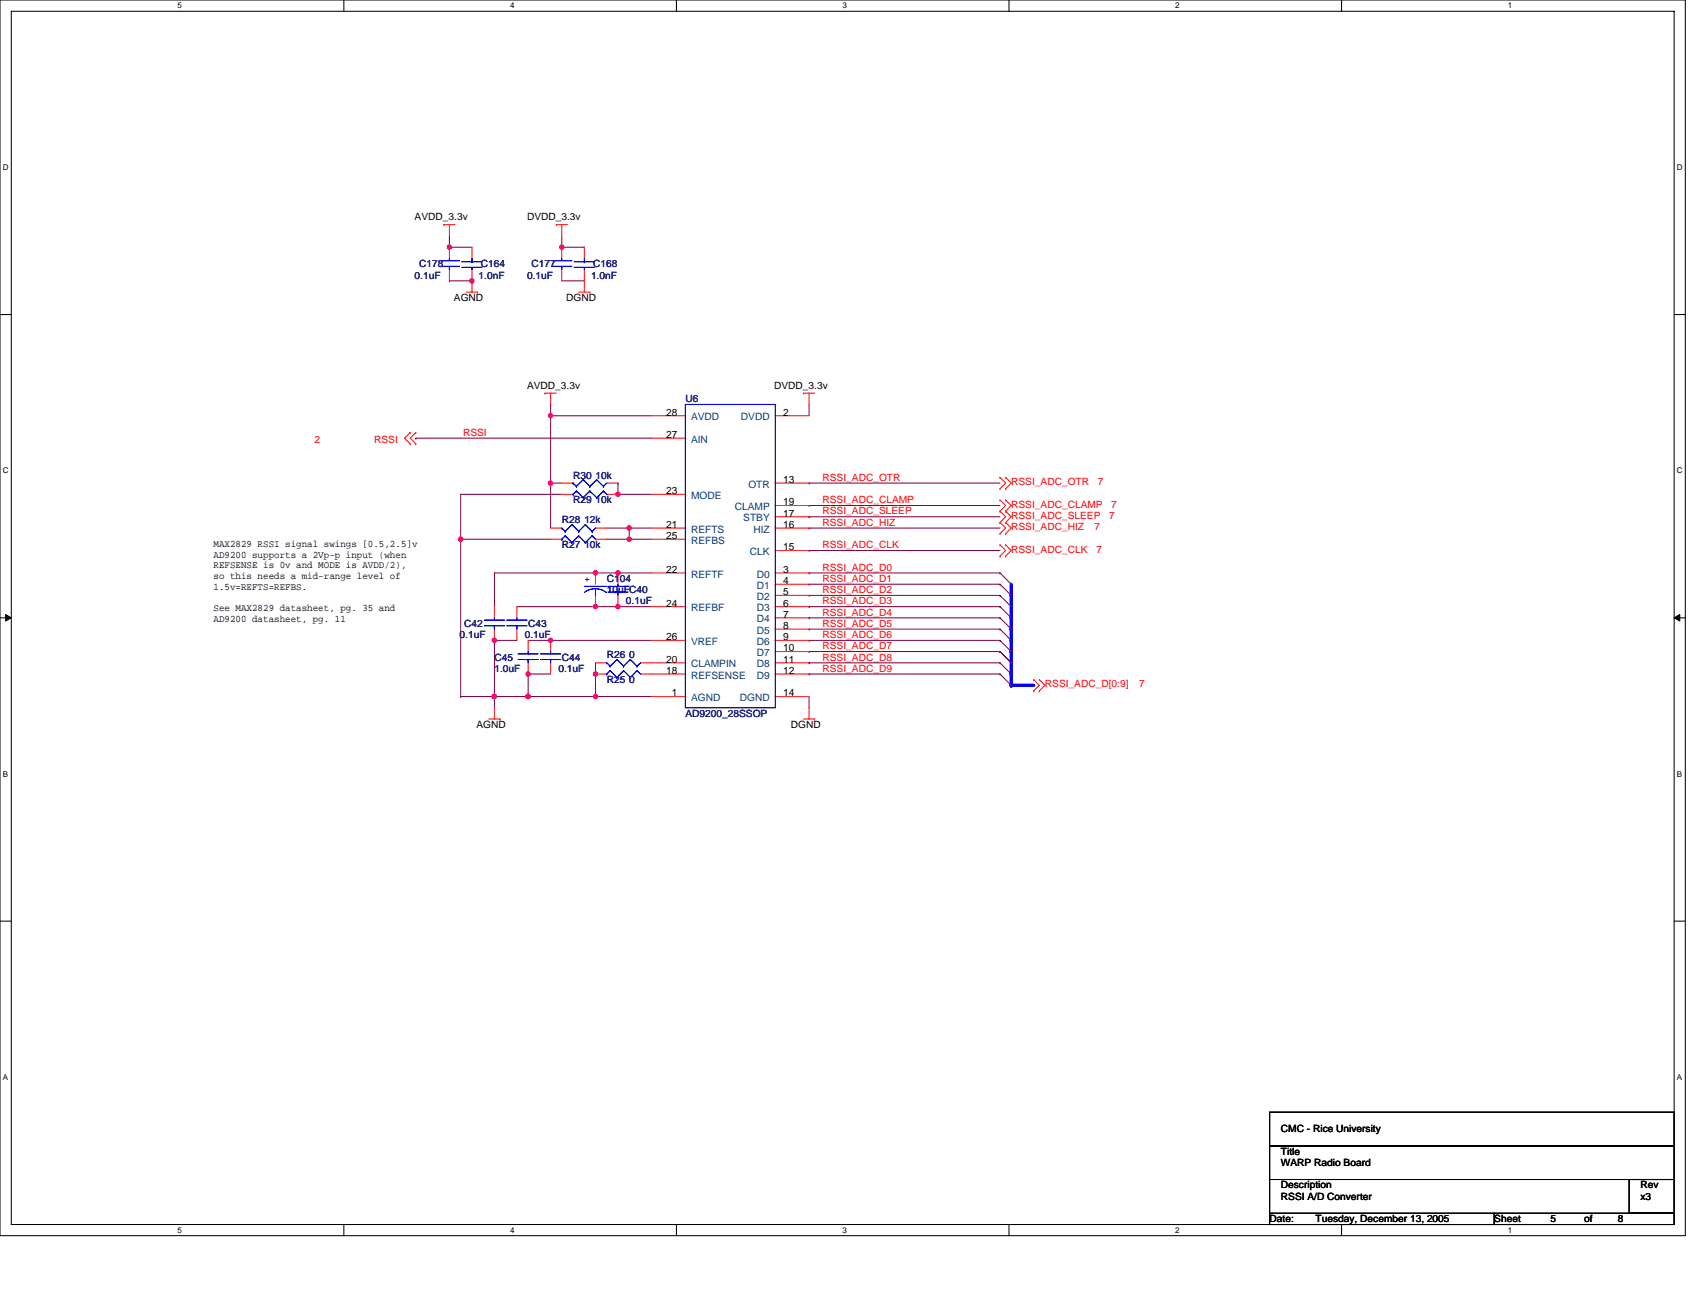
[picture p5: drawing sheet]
<svg xmlns="http://www.w3.org/2000/svg" width="279mm" height="216mm" viewBox="0 0 279 216" stroke-linecap="round" stroke-linejoin="round" font-family="sans-serif">
<path d="M0 0h278.1v204h-278.1zM1.9 1.9h274.4v200.2h-274.4z" fill="none" stroke="#000" stroke-width=".17"/>
<g fill="#fff">
<path d="M29.3 .2h.7v1.5h-.7z"/>
<path d="M29.3 202.3h.7v1.5h-.7z"/>
</g>
<path d="M56.7 0v1.9M56.7 202.1v1.9" fill="none" stroke="#000" stroke-width=".17"/>
<g fill="#fff">
<path d="M84.2 .2h.7v1.5h-.7z"/>
<path d="M84.2 202.3h.7v1.5h-.7z"/>
</g>
<path d="M111.6 0v1.9M111.6 202.1v1.9" fill="none" stroke="#000" stroke-width=".17"/>
<g fill="#fff">
<path d="M139.1 .2h.7v1.5h-.7z"/>
<path d="M139.1 202.3h.7v1.5h-.7z"/>
</g>
<path d="M166.5 0v1.9M166.5 202.1v1.9" fill="none" stroke="#000" stroke-width=".17"/>
<g fill="#fff">
<path d="M194 .2h.7v1.5h-.7z"/>
<path d="M194 202.3h.7v1.5h-.7z"/>
</g>
<path d="M221.4 0v1.9M221.4 202.1v1.9" fill="none" stroke="#000" stroke-width=".17"/>
<g fill="#fff">
<path d="M248.8 .2h.8v1.5h-.8z"/>
<path d="M248.8 202.3h.8v1.5h-.8z"/>
<path d="M.5 26.9h.9v1.4h-.9z"/>
<path d="M276.8 26.9h.9v1.4h-.9z"/>
<path d="M.5 76.9h.9v1.5h-.9z"/>
<path d="M276.8 76.9h.9v1.5h-.9z"/>
</g>
<path d="M0 51.9h1.9M276.3 51.9h1.9" fill="none" stroke="#000" stroke-width=".17"/>
<g fill="#fff">
<path d="M.5 127h.8v1.5h-.8z"/>
<path d="M276.8 127h.8v1.5h-.8z"/>
</g>
<path d="M0 102h1.9M276.3 102h1.9" fill="none" stroke="#000" stroke-width=".17"/>
<path d="M.9 101.4l1 .6-1 .5zM276.3 102l.9-.6v1.1z" fill="#000" stroke="#000" stroke-width=".17"/>
<g fill="#fff">
<path d="M.5 177.1h.8v1.4h-.8z"/>
<path d="M276.8 177.1h.8v1.4h-.8z"/>
</g>
<path d="M0 152h1.9M276.3 152h1.9M209.5 183.6h66.8v5.5h-66.8zM209.5 189.1h66.8v5.6h-66.8zM209.5 194.7v5.6M268.9 194.7h7.4v5.6h-7.4zM209.5 200.3h37.1v1.8h-37.1zM209.5 200.3h.1M246.6 200.3h29.7v1.8h-29.7z" fill="none" stroke="#000" stroke-width=".17"/>
<g fill="none" stroke="#800040" stroke-width=".17">
<path d="M74.2 38.9v1.9M92.7 38.9v1.9h3.7M74.2 40.8h.1M74.2 46.4h.1M74.2 40.8h3.7M74.2 46.4h3.7M92.7 46.4h3.7M96.4 40.8h.1M68.6 72.3h.1M68.6 72.3h38.9M90.9 66.8v1.8h16.6M90.9 66.8h.1"/>
<path d="M90.9 79.7h.1M90.9 68.6v11.1h1.8M90.9 79.7v7.5M102 79.7v1.9h5.5M102 79.7h.1M133.5 79.7h.1M133.5 66.8v1.8M133.5 79.7h31.5M76 89h.1M76 89v26M76 89h14.9M92.7 81.6h-16.7v7.4"/>
<path d="M98.3 94.6h.1M98.3 94.6h-16.7v5.5M98.3 94.6h9.2M100.1 87.2h3.7M100.1 89h3.7M102 94.6h.1M103.8 89h.1M103.8 87.2h.1M103.8 87.2v1.8M103.8 89h3.7M103.8 87.2h3.7M133.5 83.4h.1"/>
<path d="M133.5 85.3h.1M133.5 94.6h.1M133.5 90.9h.1M133.5 87.2h.1M133.5 96.4h.1M133.5 98.3h.1M133.5 94.6h31.5M133.5 87.2h31.5M133.5 83.4h31.5M133.5 85.3h31.5M133.5 90.9h31.5M133.5 96.4h31.5"/>
<path d="M133.5 98.3h31.5M165 94.6h.1M165 96.4h.1M165 98.3h.1M165 94.6l1.9 1.8M165 96.4l1.9 1.9M165 98.3l1.9 1.8M76 115h.1M76 115h22.3M81.6 105.7h3.7M81.6 115h.1M81.6 105.7h.1"/>
<path d="M81.6 105.7v11.1M85.3 100.1h13M87.2 115h.1M87.2 105.7h3.7M87.2 111.3h.1M87.2 111.3h3.7M87.2 111.3v3.7M90.9 105.7h.1M90.9 105.7h16.6M98.3 111.3h.1M98.3 109.4v1.9M98.3 100.1h.1"/>
<path d="M98.3 115h9.2M98.3 100.1h9.2M98.3 111.3v3.7M102 100.1h.1M133.5 115v1.8M133.5 100.1h.1M133.5 102h.1M133.5 103.8h.1M133.5 105.7h.1M133.5 107.5h.1M133.5 111.3h.1M133.5 109.4h.1"/>
<path d="M133.5 100.1h31.5M133.5 105.7h31.5M133.5 111.3h31.5M133.5 102h31.5M133.5 103.8h31.5M133.5 107.5h31.5M133.5 109.4h31.5M165 100.1h.1M165 102h.1M165 103.8h.1M165 105.7h.1M165 107.5h.1"/>
<path d="M165 109.4h.1M165 111.3h.1M165 100.1l1.9 1.9M165 102l1.9 1.8M165 103.8l1.9 1.9M165 105.7l1.9 1.8M165 107.5l1.9 1.9M165 109.4l1.9 1.9M165 111.3l1.9 1.8"/>
</g>
<g fill="#f0f" stroke="#f0f" stroke-width=".17">
<circle cx="102" cy="94.6" r=".37"/>
<circle cx="102" cy="100.1" r=".36"/>
<circle cx="98.3" cy="94.6" r=".37"/>
<circle cx="98.3" cy="115" r=".36"/>
<circle cx="87.1" cy="115" r=".36"/>
<circle cx="81.6" cy="115" r=".36"/>
<circle cx="98.3" cy="111.2" r=".36"/>
<circle cx="90.8" cy="105.7" r=".36"/>
<circle cx="87.1" cy="111.2" r=".36"/>
<circle cx="98.3" cy="100.1" r=".36"/>
<circle cx="103.8" cy="89" r=".37"/>
<circle cx="103.8" cy="87.1" r=".37"/>
<circle cx="90.8" cy="68.6" r=".36"/>
<circle cx="90.8" cy="79.7" r=".36"/>
<circle cx="76" cy="89" r=".37"/>
<circle cx="81.6" cy="105.7" r=".36"/>
<circle cx="102" cy="81.6" r=".36"/>
<circle cx="92.7" cy="40.8" r=".36"/>
<circle cx="74.2" cy="40.8" r=".36"/>
<circle cx="77.9" cy="46.4" r=".36"/>
</g>
<path d="M166.9 96.4v16.7M166.9 113.1h.1M166.9 113.1h3.7" fill="none" stroke="#00f" stroke-width=".55"/>
<g fill="none" stroke="#f00" stroke-width=".17">
<path d="M73.3 37.1h.1M73.3 37.1h1.8M74.2 37.1v1.8M91.8 37.1h.1M91.8 37.1h1.8M92.7 37.1v1.8M74.2 40.8v1.9M74.2 44.5v1.9M77 48.2h1.8M77.9 44.5v3.7M77.9 40.8v1.9M78.8 48.2h.1"/>
<path d="M92.7 40.8v1.9M92.7 44.5v1.9M95.5 48.2h1.8M96.4 44.5v3.7M96.4 40.8v1.9M97.3 48.2h.1M67.7 71.4h.1M67.7 73.3h.1M67.7 71.4l-.9 .9 .9 1M68.6 71.4h.1M68.6 73.3h.1M68.6 71.4l-.9 .9 .9 1"/>
<path d="M89.9 64.9h.1M89.9 64.9h1.9M90.9 64.9v1.9M92.7 79.7h1.9M100.1 79.7h1.9M107.5 68.6h5.6M107.5 72.3h5.6M128 79.7h5.5M128 68.6h5.5M132.6 64.9h.1M132.6 64.9h1.8M133.5 64.9v1.9"/>
<path d="M165 78.8h.1M165 78.8l1 .9-1 1M166 78.8h.1M166 78.8l.9 .9-.9 1M90.9 89h1.8M90.9 87.2h1.8M92.7 81.6h1.9M98.3 94.6v1.8M98.3 98.3v1.8M98.3 89h1.8M98.3 87.2h1.8M100.1 81.6h1.9"/>
<path d="M102 94.6v1.8M102 98.3v1.8M107.5 89h5.6M107.5 81.6h5.6M107.5 87.2h5.6M107.5 94.6h5.6M128 87.2h5.5M128 94.6h5.5M128 96.4h5.5M128 98.3h5.5M128 90.9h5.5M128 85.3h5.5"/>
<path d="M128 83.4h5.5M165 80.7h.1M165 84.4h.1M165 82.5h.1M165 86.2h.1M165 88.1h.1M165 91.8h.1M165 89.9h.1M165 82.5l1 .9-1 1M165 84.4l1 .9-1 .9M165 86.2l1 1-1 .9M165 89.9l1 1-1 .9"/>
<path d="M166 80.7h.1M166 84.4h.1M166 82.5h.1M166 86.2h.1M166 88.1h.1M166 91.8h.1M166 89.9h.1M166 82.5l.9 .9-.9 1M166 84.4l.9 .9-.9 .9M166 86.2l.9 1-.9 .9M166 89.9l.9 1-.9 .9M80.7 118.7h1.8"/>
<path d="M81.6 116.8v1.9M81.6 100.1v1.9M81.6 103.8v1.9M82.5 118.7h.1M85.3 100.1v1.9M85.3 103.8v1.9M87.2 105.7v1.8M87.2 109.4v1.9M90.9 105.7v1.8M90.9 109.4v1.9M98.3 109.4h1.8M98.3 111.3h1.8"/>
<path d="M105.7 109.4h7.4M105.7 111.3h7.4M107.5 115h5.6M107.5 100.1h5.6M107.5 105.7h5.6M128 109.4h5.5M128 111.3h5.5M128 115h5.5M128 100.1h5.5M128 102h5.5M128 103.8h5.5M128 105.7h5.5"/>
<path d="M128 107.5h5.5M132.6 118.7h1.8M133.5 116.8v1.9M134.4 118.7h.1M170.6 114h.1M170.6 112.2h.1M170.6 112.2l.9 .9-.9 .9M171.5 114h.1M171.5 112.2h.1M171.5 112.2l.9 .9-.9 .9"/>
</g>
<g fill="none" stroke="#00f" stroke-width=".17">
<path d="M72.5 44h3.3M72.5 43h3.3M74.2 42.7v.3M74.2 44h.1M74.2 44v.5M76.2 43.2h3.3M76.2 44.1h3.3M77.9 44.1v.4M77.9 43.2h.1M77.9 42.7v.5M91.1 44h3.3M91.1 43h3.3"/>
<path d="M92.7 42.7v.3M92.7 44h.1M92.7 44v.5M94.8 43.2h3.3M94.8 44.1h3.3M96.4 44.1v.4M96.4 43.2h.1M96.4 42.7v.5M94.6 79.7h.1M94.6 79.7l.5 .6M96.2 79.2h.1M96.2 79.2l1.1 1.1"/>
<path d="M96.2 79.2l-1.1 1.1M98.5 79.2h.1M98.5 79.2l1.1 1.1M98.5 79.2l-1.2 1.1M100.1 79.7l-.5 .6M113.1 66.8h14.9v50h-14.9zM92.7 89h.1M92.7 87.2h.1M92.7 87.2l.6 .5M93.3 88.5h.1M93.3 87.7h.1M93.3 88.5l1.1 1.1"/>
<path d="M93.3 88.5l-.6 .5M94.4 89.6h.1M94.4 86.6h.1M94.4 86.6l1.1 1.1M94.4 86.6l-1.1 1.1M94.6 81.6h.1M95.1 81h.1M95.1 80.3h.1M95.1 81l1.1 1.1M95.1 81l-.5 .6M95.5 88.5h.1M95.5 87.7h.1"/>
<path d="M95.5 88.5l1.1 1.1M95.5 88.5l-1.1 1.1M96.2 82.1h.1M96.4 96.8h3.7M96.5 97.8a2.98 2.98 0 0 1 3.6 0M96.6 89.6h.1M96.6 86.6h.1M96.6 86.6l1.1 1.1M96.6 86.6l-1.1 1.1M97.3 81h.1M97.3 80.3h.1M97.3 81l1.2 1.1"/>
<path d="M97.3 81l-1.1 1.1M97.7 88.5h.1M97.7 87.7h.1M97.7 88.5l.6 .5M97.7 88.5l-1.1 1.1M98.3 97.2v1.1M98.3 87.2l-.6 .5M98.5 82.1h.1M99.6 81h.1M99.6 80.3h.1M99.6 81l.5 .6M99.6 81l-1.1 1.1"/>
<path d="M100.3 97.7h3.4M100.3 96.8h3.4M102 96.4v.4M102 97.7h.1M102 97.7v.6M79.9 103.3h3.4M79.9 102.4h3.4M81.6 102v.4M81.6 103.3h.1M81.6 103.3v.5M83.6 103.3h3.4M83.6 102.4h3.4"/>
<path d="M85.3 102v.4M85.3 103.3h.1M85.3 103.3v.5M85.5 108.9h3.3M85.5 107.9h3.3M87.2 107.5v.4M87.2 108.9h.1M87.2 108.9v.5M89.2 108.9h3.3M89.2 107.9h3.3M90.9 107.5v.4M90.9 108.9h.1"/>
<path d="M90.9 108.9v.5M100.1 109.4h.1M100.1 111.3h.1M100.1 109.4l.6 .6M100.7 110h.1M100.7 110.7h.1M100.7 110.7l1.1 1.1M100.7 110.7l-.6 .6M101.8 108.9h.1M101.8 111.8h.1M101.8 108.9l1.1 1.1M101.8 108.9l-1.1 1.1"/>
<path d="M102.9 110h.1M102.9 110.7h.1M102.9 110.7l1.1 1.1M102.9 110.7l-1.1 1.1M104 108.9h.1M104 111.8h.1M104 108.9l1.1 1.1M104 108.9l-1.1 1.1M105.1 110h.1M105.1 110.7h.1M105.1 110.7l.6 .6M105.1 110.7l-1.1 1.1"/>
<path d="M105.7 109.4l-.6 .6"/>
</g>
<g font-size="1.7">
<text x="68.4" y="36.3">AVDD_3.3v</text>
<text x="87" y="36.3">DVDD_3.3v</text>
<text x="74.9" y="49.7">AGND</text>
<text x="93.5" y="49.7">DGND</text>
<text x="87" y="64.2">AVDD_3.3v</text>
<text x="127.8" y="64.2">DVDD_3.3v</text>
<text x="110" y="68.6">28</text>
<text x="129.2" y="68.6">2</text>
<text x="110" y="72.3">27</text>
<text x="110" y="81.6">23</text>
<text x="129.2" y="79.7">13</text>
<text x="129.2" y="83.4">19</text>
<text x="110" y="87.1">21</text>
<text x="110" y="89">25</text>
<text x="129.2" y="87.1">16</text>
<text x="129.2" y="85.3">17</text>
<text x="35.2" y="90.3">MAX2829 RSSI signal swings [0.5,2.5]v</text>
<text x="35.2" y="92.1">AD9200 supports a 2Vp-p input (when</text>
<text x="35.2" y="93.8">REFSENSE is 0v and MODE is AVDD/2),</text>
<text x="35.2" y="95.6">so this needs a mid-range level of</text>
<text x="110" y="94.6">22</text>
<text x="129.2" y="90.8">15</text>
<text x="129.2" y="94.6">3</text>
<text x="35.2" y="97.3">1.5v=REFTS=REFBS.</text>
<text x="35.2" y="100.9">See MAX2829 datasheet, pg. 35 and</text>
<text x="110" y="100.1">24</text>
<text x="129.2" y="96.4">4</text>
<text x="129.2" y="98.3">5</text>
<text x="129.2" y="100.1">6</text>
<text x="129.2" y="102">7</text>
<text x="35.2" y="102.6">AD9200 datasheet, pg. 11</text>
<text x="110" y="105.7">26</text>
<text x="129.2" y="103.8">8</text>
<text x="129.2" y="105.7">9</text>
<text x="129.2" y="107.5">10</text>
<text x="110" y="111.2">18</text>
<text x="110" y="109.4">20</text>
<text x="129.2" y="109.4">11</text>
<text x="129.2" y="111.2">12</text>
<text x="110.9" y="115">1</text>
<text x="129.2" y="115">14</text>
<text x="78.6" y="120.2">AGND</text>
<text x="130.5" y="120.2">DGND</text>
<text x="211.4" y="190.6">Title</text>
<text x="211.4" y="186.9">CMC - Rice University</text>
<text x="211.4" y="196.2">Description</text>
<text x="211.4" y="192.5">WARP Radio Board</text>
<text x="270.7" y="196.2">Rev</text>
<text x="209.5" y="201.7">Date:</text>
<text x="211.4" y="198">RSSI A/D Converter</text>
<text x="217.1" y="201.7">Tuesday, December 13, 2005</text>
<text x="246.6" y="201.7">Sheet</text>
<text x="255.9" y="201.7">5</text>
<text x="261.5" y="201.7">of</text>
<text x="267" y="201.7">8</text>
<text x="270.7" y="198">x3</text>
</g>
<g font-size="1.7" fill="#000080">
<text x="68.4" y="46">0.1uF</text>
<text x="69.2" y="44.1">C178</text>
<text x="79" y="46">1.0nF</text>
<text x="79.4" y="44.1">C164</text>
<text x="87" y="46">0.1uF</text>
<text x="87.7" y="44.1">C177</text>
<text x="97.5" y="46">1.0nF</text>
<text x="97.9" y="44.1">C168</text>
<text x="113.1" y="66.4">U6</text>
<text x="94.6" y="83.1">R29 10k</text>
<text x="94.6" y="79">R30 10k</text>
<text x="92.7" y="86.4">R28 12k</text>
<text x="92.7" y="90.5">R27 10k</text>
<text x="100.1" y="96.1">C104</text>
<text x="100.1" y="97.9">10uFC40</text>
<text x="103.3" y="99.8">0.1uF</text>
<text x="75.8" y="105.3">0.1uF</text>
<text x="76.6" y="103.5">C42</text>
<text x="86.6" y="105.3">0.1uF</text>
<text x="87.2" y="103.5">C43</text>
<text x="81.6" y="109">C45</text>
<text x="81.6" y="110.9">1.0uF</text>
<text x="92.2" y="110.9">0.1uF</text>
<text x="92.7" y="109">C44</text>
<text x="100.1" y="108.7">R26 0</text>
<text x="100.1" y="112.7">R25 0</text>
<text x="113.1" y="118.3">AD9200_28SSOP</text>
</g>
<g font-size="1.7" fill="#f00">
<text x="76.4" y="71.9">RSSI</text>
<text x="51.9" y="73.1">2</text>
<text x="61.7" y="73.1">RSSI</text>
<text x="135.7" y="79.4">RSSI_ADC_OTR</text>
<text x="135.7" y="83.1">RSSI_ADC_CLAMP</text>
<text x="166.9" y="80.1">RSSI_ADC_OTR</text>
<text x="166.9" y="83.8">RSSI_ADC_CLAMP</text>
<text x="181.2" y="80.1">7</text>
<text x="183.4" y="83.8">7</text>
<text x="135.7" y="84.9">RSSI_ADC_SLEEP</text>
<text x="135.7" y="86.8">RSSI_ADC_HIZ</text>
<text x="166.9" y="85.7">RSSI_ADC_SLEEP</text>
<text x="166.9" y="87.5">RSSI_ADC_HIZ</text>
<text x="180.6" y="87.5">7</text>
<text x="183" y="85.7">7</text>
<text x="135.7" y="94.2">RSSI_ADC_D0</text>
<text x="135.7" y="90.5">RSSI_ADC_CLK</text>
<text x="166.9" y="91.2">RSSI_ADC_CLK</text>
<text x="181" y="91.2">7</text>
<text x="135.7" y="96.1">RSSI_ADC_D1</text>
<text x="135.7" y="97.9">RSSI_ADC_D2</text>
<text x="135.7" y="99.8">RSSI_ADC_D3</text>
<text x="135.7" y="101.6">RSSI_ADC_D4</text>
<text x="135.7" y="103.5">RSSI_ADC_D5</text>
<text x="135.7" y="105.3">RSSI_ADC_D6</text>
<text x="135.7" y="107.2">RSSI_ADC_D7</text>
<text x="135.7" y="110.9">RSSI_ADC_D9</text>
<text x="135.7" y="109">RSSI_ADC_D8</text>
<text x="172.4" y="113.5">RSSI_ADC_D[0:9]</text>
<text x="188" y="113.5">7</text>
</g>
<g font-size="1.7" fill="#004080">
<text x="114" y="69.4">AVDD</text>
<text x="122.3" y="69.4">DVDD</text>
<text x="114" y="73.1">AIN</text>
<text x="114" y="82.4">MODE</text>
<text x="123.5" y="80.5">OTR</text>
<text x="114" y="87.9">REFTS</text>
<text x="114" y="89.8">REFBS</text>
<text x="121.3" y="84.2">CLAMP</text>
<text x="122.7" y="86.1">STBY</text>
<text x="124.3" y="87.9">HIZ</text>
<text x="114" y="95.3">REFTF</text>
<text x="123.8" y="91.6">CLK</text>
<text x="124.9" y="95.3">D0</text>
<text x="114" y="100.9">REFBF</text>
<text x="124.9" y="97.2">D1</text>
<text x="124.9" y="99">D2</text>
<text x="124.9" y="100.9">D3</text>
<text x="114" y="106.5">VREF</text>
<text x="124.9" y="102.7">D4</text>
<text x="124.9" y="104.6">D5</text>
<text x="124.9" y="106.5">D6</text>
<text x="114" y="112">REFSENSE</text>
<text x="114" y="110.2">CLAMPIN</text>
<text x="124.9" y="108.3">D7</text>
<text x="124.9" y="110.2">D8</text>
<text x="124.9" y="112">D9</text>
<text x="114" y="115.7">AGND</text>
<text x="122.1" y="115.7">DGND</text>
</g>
<text font-size="1.7" fill="#00f" x="96.4" y="96.1">+</text>
<g font-size="1.3">
<text x="29.3" y="1.4">5</text>
<text x="84.2" y="1.4">4</text>
<text x="139.1" y="1.4">3</text>
<text x="194" y="1.4">2</text>
<text x="248.8" y="1.4">1</text>
<text x=".5" y="28.1">D</text>
<text x="276.8" y="28.1">D</text>
<text x=".5" y="78.1">C</text>
<text x="276.8" y="78.1">C</text>
<text x=".5" y="128.2">B</text>
<text x="276.8" y="128.2">B</text>
<text x=".5" y="178.2">A</text>
<text x="276.8" y="178.2">A</text>
<text x="29.3" y="203.5">5</text>
<text x="84.2" y="203.5">4</text>
<text x="139.1" y="203.5">3</text>
<text x="194" y="203.5">2</text>
<text x="248.8" y="203.5">1</text>
</g>
</svg>
